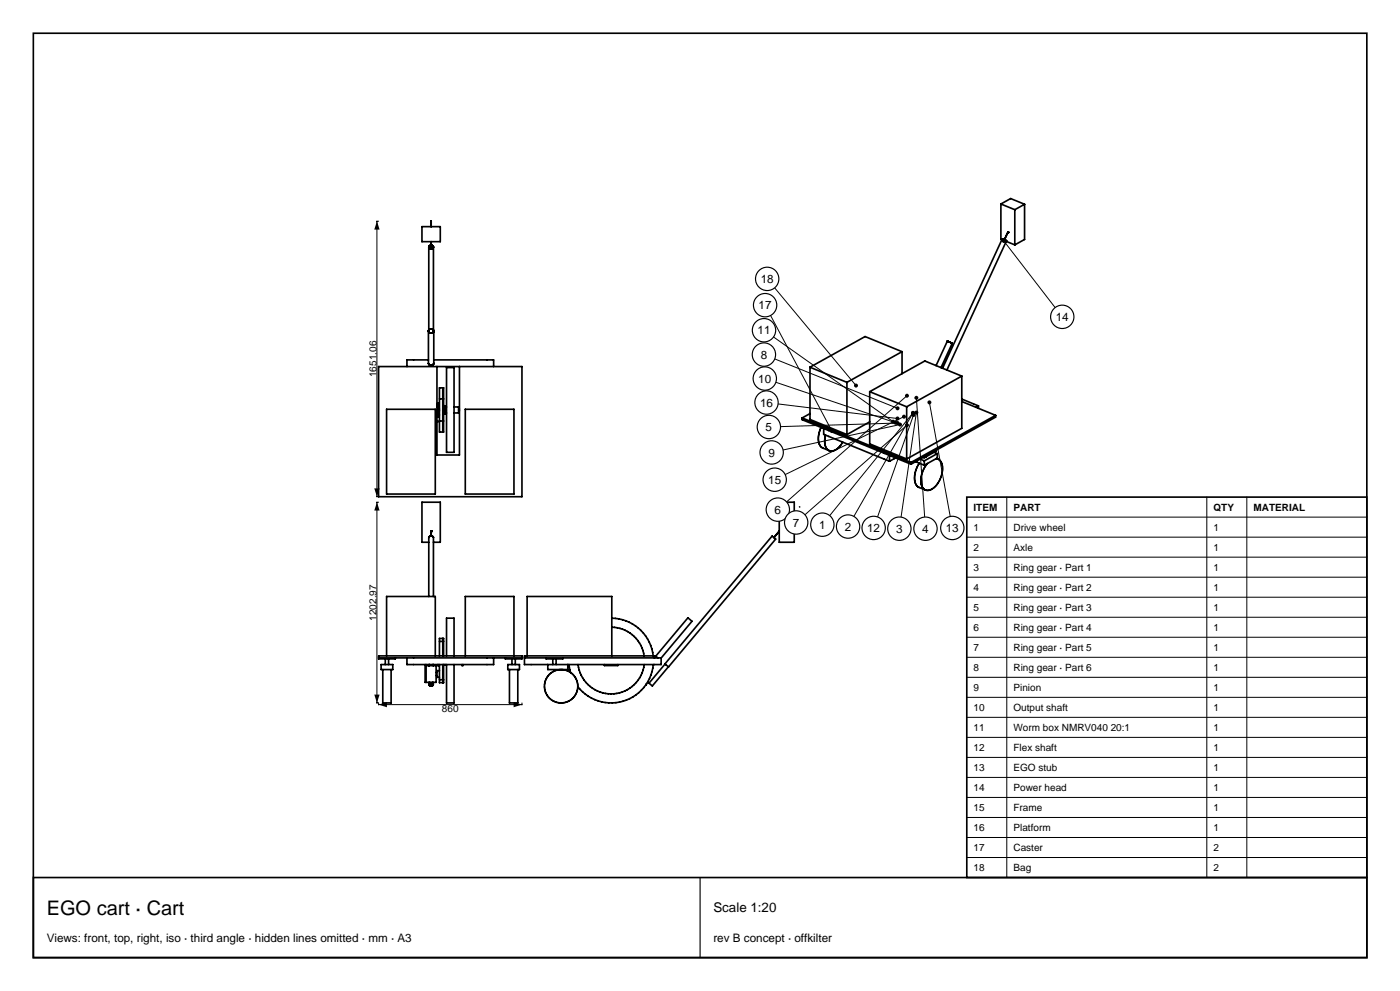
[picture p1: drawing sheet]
<svg xmlns="http://www.w3.org/2000/svg" width="420mm" height="297mm" viewBox="0 0 420 297" stroke-linecap="round" stroke-linejoin="round" font-family="sans-serif">
<g fill="none" stroke="#000" stroke-width=".5">
<path d="M10 10h400.1v277h-400.1zM126.6 67.9h5.5v4.5h-5.5zM128.6 74v24.9M128.6 74v.1M128.6 74h.1M128.6 74.1h.1M128.6 74.1l.1 .1M128.7 74.2v.1M128.7 73.8l-.1 .2M128.7 74.3l.3 .2M128.7 73.8h.1M128.8 73.7l-.1 .1"/>
<path d="M128.8 73.7h.1M128.9 73.6l-.1 .1M129 73.6h-.1M129 73.6h.1M129 74.5h.1M129.1 74.5l.2 .1M129.2 73.5l-.2 .1M129.2 73.5h.1M129.3 74.6h.1M129.3 72.4v1.6M129.3 73.5h-.1M129.3 66.3v1.6"/>
<path d="M129.3 74h.1M129.3 74.1h.1M129.3 66.3h.1M129.4 66.3h.1M129.4 66.3v1.6M129.4 74h.1M129.4 66.3h-.1M129.4 72.4v1.6M129.4 73.5h.1M129.5 73.5l.1 .1M129.6 74.5l-.3 .1M129.6 74.5h.1"/>
<path d="M129.6 73.6h.1M129.7 73.6h.1M129.7 74.5h-.1M129.8 74.4l-.1 .1M129.8 73.6v.1M129.8 73.7h.1M129.9 73.7h.1M129.9 74.3l-.1 .1M129.9 73.7v.1M129.9 74.3h.1M129.9 73.8h.1M130 74.3h-.1"/>
<path d="M130 73.8v.2M130 74.2v.1M130 74.1v.1M130 74.1h.1M130 74h.1M130 74v24.9M130 74v.1M300.3 61.1v10.6l.3 .1M300.3 61.1l2.9-1.6 4.2 1.7M300.3 61.1l4.1 1.7M300.7 71.6l-17.9 38.8M300.7 71.6h.1"/>
<path d="M300.8 71.6h.1M300.8 71.6l.1 .1M300.9 71.7h.1M301 71.7l.4 .2M301.4 71.9l.4 .2M301.6 72h.1M301.8 72.1h.1M301.9 72.3l2.5 1.1M301.9 72.1h.1M301.9 72.1v.1M301.9 72.2l-17.8 38.7M301.9 72.2h.1"/>
<path d="M302.3 69.6h.1M302.3 69.6l-1 2.2M302.3 69.7h.1M302.4 69.6h.1M302.4 69.7h.1M302.4 69.6l-1.1 2.3M304.4 62.8v10.6M307.4 61.2v10.6l-3 1.6M307.4 61.2l-3 1.6M128.5 99.2l.1 9.8M128.5 99.2v.1M128.5 99.3h.1"/>
<path d="M128.5 99.1v.1M128.5 99.3l.2 .3M128.6 99.1h-.1M128.6 99v.1M128.6 98.9v.1M128.7 98.9h-.1M128.7 99.6h.1M128.7 98.8v.1M128.7 99.6l.6 .2M129.3 98.6l-.6 .2M129.3 99.8h.1M129.3 98.6l.6 .2"/>
<path d="M129.3 98.6h.1M129.9 98.8l.1 .1M129.9 99.6l-.6 .2M130 98.9h.1M130 99.6h-.1M130 98.9l.1 .1M130.1 99v.1M130.1 99.5l-.1 .1M130.1 99.4v.1M130.1 99.1h.1M130.1 99.1v.1M130.1 99.3v.1"/>
<path d="M130.1 99.3h.1M130.1 99.2v9.9M130.1 99.2v.1M113.6 109.9h43v39h-43zM128.5 107.9h-6.4v2M128.6 109v.1M128.6 109.1h.1M128.6 109.1v.1M128.6 109.2l.4 .2M129 109.4h.1M129 109.4h.6M129.6 109.4h.1"/>
<path d="M129.8 109.4h-.2M129.9 109.3l-.1 .1M130 109.2l-.1 .1M130.1 109.1l-.1 .1M130.1 107.9h18v2M131.1 109.9v26.5h6.7v-26.5M131.8 116.2h1.3v13.3h-1.3zM131.8 119.5h1.3M132.8 116.2v13.3M134 110.2h2.2v25.4h-2.2zM243 110.1v15.6l11.1 4.5M243 110.1l11.1 4.5"/>
<path d="M254.1 114.6v15.6M260.9 117.4v15.6l11.1 4.6M260.9 117.4l11.1 4.5M270.6 105.4v6.6M270.6 105.4l-11.1-4.5-16.5 9.2M270.6 105.4l-16.5 9.2M284.2 102.3l-3.4 7.3M284.2 102.3h.1M284.3 102.3h.1M284.3 102.3l.2 .1M284.5 102.4h.1M284.6 102.4l.6 .3"/>
<path d="M284.8 102.5h.1M285.2 102.7h.1M285.2 102.7l.3 .1M285.4 102.8h.1M285.5 102.8h.1M285.5 102.8l.1 .1M285.6 102.9h.1M285.6 102.9l-3.3 7.3M288.5 119.6l5 2M288.5 112.7l-11.1-4.5-16.5 9.2M288.5 112.7v15.7l-16.5 9.2M288.5 112.7l-16.5 9.2"/>
<path d="M116 122.7h14.6v25.4h-14.6zM131.1 121.9h.2v-1h.3v4h-.3v-1h-.2M131.1 124.3h.2M131.1 126.3h.7M131.6 122.6h.2M131.6 123.1h.2M131.6 124.3h.2M131.8 126.2h1.3M133.1 121.6h.5v2.5h-.5M133.6 122h.4M133.6 123.8h.4M136.2 122h1.4v1.8h-1.4"/>
<path d="M137.6 122.6h.2M137.6 123.1h.2M139.6 122.7h14.6v25.4h-14.6zM240.7 125.3v.5l32.6 13.3M240.7 125.3l32.6 13.3M243 124l-2.3 1.3M246.3 128.1a5.2 5.2 0 0 0 .2 6l2.4 1a3.9 3.9 0 0 0 3.9-2.6M247.1 128.4v1.8l19.7 8M247.7 130.4l-.3 1.6a3.1 3.1 0 0 0 1.3 3M260.9 126.4l-6.8 3.8M266.8 136.5v1.7M268.7 137.2l-1.9 1"/>
<path d="M272 121.9v15.7M273.3 138.6v.5M274.7 138.4l2.6 1M275.8 138.8a6.2 6.2 0 0 0-.7 6.9l2.5 1.2M276 137.6l1.3 .5M277 137.1h.1M277.1 137.1h.1M277.2 137.1h.1M277.3 136.9l.2 .1M277.3 138.1v1.3M277.3 137.1h-.1M277.4 137.1h-.1"/>
<path d="M277.5 137.1h-.1M277.5 136.8v.2M277.5 137v.1M277.6 137h-.1M277.6 137h.1M277.7 137h-.1M277.7 137h.1M277.7 136.9v.1M280.2 135.5l1 .4M280.8 135v.2l-3.3 1.8M280.8 137.5a2.57 2.57 0 0 1 2 3.2 6.8 6.8 0 0 1-4.3 6.3 2.27 2.27 0 0 1-2.2-2.7l.4-2.8 1.5-2.6M280.9 137.4l.5 .2"/>
<path d="M281.2 135.9v1.4l-3.9 2.1M281.2 135.9l-3.9 2.2M288.5 120.3l10.2 4.2M293.5 121.6v.8M293.5 121.6l-.7 .5M298.7 124.5v.5l-25.4 14.1M298.7 124.5l-25.4 14.1M129.3 159.2h.1M129.3 159.2v1.5M129.4 159.2v1.5M129.4 159.2h.1M233.8 150.5h4.5v12h-4.5z"/>
<path d="M233.8 159.2l-1.7 1.9M233.8 159.2l-1.6 1.9M239.9 151.9h.1M128.6 161.1v17.7M128.6 162.5h-2v-12h5.5v12h-2.1M128.6 161.1h.1M128.6 161v.1M128.7 161h-.1M128.7 161h.1M128.7 160.9v.1M128.8 160.8l-.1 .1M128.9 160.8h-.1"/>
<path d="M129 160.7l-.1 .1M129 160.7h.1M129.3 160.7h-.3M129.3 160.7h.1M129.4 160.7h.2M129.6 160.7h.1M129.6 160.7l.4 .2M130 160.9v.1M130 161v.1M130 161.1h.1M130 161.1v17.7M113.6 197.2h43"/>
<path d="M114.3 199.2h3.5v1.5h-3.5zM115.6 197.5v1.7M116 196.6v-17.8h14.6v17.8M116.6 197.5v1.7M118.6 197.2v.3h-5v-.9h43v.9h-5v-.3M122.1 197.2v2h26v-2M127.5 199.2v5.3h3.3v-5h-3M127.8 199.2v5.3M128.6 199.2v.2M128.6 199.4v.1M128.6 199.4h.1M128.6 199.5h.1"/>
<path d="M128.6 199.3v.1M128.7 199.3h-.1M128.7 199.4v.1M128.7 199.2v.1M128.7 199.3v.1M128.7 199.3h.1M128.7 199.2h.1M128.8 199.2h-.1M128.8 199.2l-.1 .1M128.8 199.2h.1M129.9 199.2h.1M129.9 199.2l.1 .1"/>
<path d="M130 199.3h.1M130 199.2v.1M130 199.4h.1M130 199.4v.1M130 199.3v.1M130 199.5h.1M130 199.2v.2M131.3 199.2v.3h.3v-.3M131.8 192.2h1.3M131.8 196.6v-5.3h1.3v5.3M131.8 199.2v5.4h1.3v-5.4M132.8 191.3v5.3"/>
<path d="M132.8 199.2v5.4M133.6 199.2h.1M134 199.2v11.5h2.2v-11.5M134 196.6v-11.3h2.2v11.3M138.6 199.2v.3h.3v-.3M139.6 196.6v-17.8h14.6v17.8M152.3 199.2h3.5v1.5h-3.5zM153.6 197.5v1.7M154.6 197.5v1.7M157.3 197.2h41v2h-41v-2.6h39v.6M158.1 196.6v-17.8h25.4v17.8M163.8 197.2v.3h5v-.3"/>
<path d="M164.3 199.2v1.5h6v-1.5M165.8 197.5v1.7M166.8 197.5v1.7M170.7 199.2l.5 2.3M173.4 199.2a10 10 0 0 0 9.9 8.8 10 10 0 0 0 10-8.8M181.3 199.2v.3h4v-.3M183.5 185.3a12.7 12.7 0 0 1 12.5 11.3M183.5 188a10 10 0 0 1 9.7 8.6M196 199.2a12.7 12.7 0 0 1-9.1 11 12.7 12.7 0 0 1-13.6-4.4M197.3 197.2l-.6-.5 9.7-11.5 1.2 1-9.3 11M199.5 199l1.1 .9 32.1-38.3-1.1-.9-36.9 44 1 .9 4.8-5.8M199.7 199.1v.1"/>
<path d="M114.8 200.7v10h2.5v-10M128.7 204.5v.7M128.7 205.2h.1M128.7 205.1h.1M128.7 205.2v.1M128.7 205.3h.1M128.7 205v.1M128.7 205.3l.1 .1M128.8 205h-.1M128.8 204.9v.1M128.8 204.9h.1M128.8 205.4h.1"/>
<path d="M128.9 204.9h-.1M128.9 205.4v.1M128.9 204.9h.1M128.9 205.5h.1M128.9 204.5v.3M128.9 204.8h.1M128.9 204.8v.1M129 204.9h.1M129 204.9v.1M129 205.5h.1M129 205l.1 .1M129 205.5l.2 .1"/>
<path d="M129.1 205.1h.1M129.2 205.1h.1M129.2 205.6h.1M129.2 205.1l.1 .1M129.2 205.6h.2M129.3 205.2h.1M129.4 205.2h-.1M129.4 205.2h.1M129.4 205.1v.1M129.5 205.1h-.1M129.5 205.6h-.1M129.5 205.1h.1"/>
<path d="M129.6 205.1h.1M129.7 205l-.1 .1M129.7 205h.1M129.7 204.8v.1M129.7 205.5l-.2 .1M129.7 204.8h.1M129.7 204.5v.3M129.8 205.5h-.1M129.8 204.9h.1M129.8 205.4v.1M129.8 205.4h.1M129.9 205.4h-.1"/>
<path d="M129.9 205h.1M129.9 205.3v.1M130 205.3h-.1M130 205v.1M130 205.3h.1M130 205.1h.1M130 205.2v.1M130 205.2h.1M130 204.5v.7M130.8 202.4h.3M130.8 201.5h.3M131.8 203.7h1.3"/>
<path d="M131.8 201h-.7v2h.7M152.8 200.7v10h2.5v-10M194 204.9l-.2 .2"/>
<circle cx="168.3" cy="205.7" r="5"/>
</g>
<path d="M113 66.3h.6M113.1 66.3v82.6M301.2 72.2l15.3 20M113 150.5h.6M113 148.9h.6M113.1 150.5v60.2M113 210.7h.6v.6M113.6 211.2h43M156.6 210.7v.6" fill="none" stroke="#000" stroke-width=".3"/>
<g fill="#000">
<path d="M113.1 66.3l.8 2.5h-1.6zM113.1 150.5l.8 2.5h-1.6zM112.3 146.4h1.6l-.8 2.5zM112.3 208.2h1.6l-.8 2.5zM113.6 211.2l2.5-.8v1.6zM154.1 210.4l2.5 .8-2.5 .8z"/>
<circle cx="301.2" cy="72.2" r=".6"/>
</g>
<circle cx="318.7" cy="95" r="3.5" fill="#fff" stroke="#000" stroke-width=".35"/>
<path d="M232.4 86.3l24.4 29.3" fill="none" stroke="#000" stroke-width=".3"/>
<circle cx="256.8" cy="115.6" r=".6" fill="#000"/>
<circle cx="230.2" cy="83.6" r="3.5" fill="#fff" stroke="#000" stroke-width=".35"/>
<path d="M231.2 94.5l18.4 34.7" fill="none" stroke="#000" stroke-width=".3"/>
<circle cx="249.6" cy="129.2" r=".6" fill="#000"/>
<circle cx="229.5" cy="91.5" r="3.5" fill="#fff" stroke="#000" stroke-width=".35"/>
<path d="M232.1 101l35.8 25.4" fill="none" stroke="#000" stroke-width=".3"/>
<circle cx="267.9" cy="126.4" r=".6" fill="#000"/>
<circle cx="229.2" cy="99" r="3.5" fill="#fff" stroke="#000" stroke-width=".35"/>
<path d="M232.4 107.6l36.9 14.8" fill="none" stroke="#000" stroke-width=".3"/>
<circle cx="269.3" cy="122.4" r=".6" fill="#000"/>
<circle cx="229.2" cy="106.3" r="3.5" fill="#fff" stroke="#000" stroke-width=".35"/>
<path d="M232.8 114.6l35.9 12.1" fill="none" stroke="#000" stroke-width=".3"/>
<circle cx="268.7" cy="126.7" r=".6" fill="#000"/>
<circle cx="229.4" cy="113.4" r="3.5" fill="#fff" stroke="#000" stroke-width=".35"/>
<path d="M233.4 121.1l35.8 4.3" fill="none" stroke="#000" stroke-width=".3"/>
<circle cx="269.2" cy="125.4" r=".6" fill="#000"/>
<circle cx="230" cy="120.6" r="3.5" fill="#fff" stroke="#000" stroke-width=".35"/>
<path d="M269.3 126.8l-35.1 1.1" fill="none" stroke="#000" stroke-width=".3"/>
<circle cx="269.3" cy="126.8" r=".6" fill="#000"/>
<circle cx="230.7" cy="128" r="3.5" fill="#fff" stroke="#000" stroke-width=".35"/>
<path d="M270 127.2l-35.1 7.7" fill="none" stroke="#000" stroke-width=".3"/>
<circle cx="270" cy="127.2" r=".6" fill="#000"/>
<circle cx="231.5" cy="135.6" r="3.5" fill="#fff" stroke="#000" stroke-width=".35"/>
<path d="M271.2 124.9l-35.6 17.3" fill="none" stroke="#000" stroke-width=".3"/>
<circle cx="271.2" cy="124.9" r=".6" fill="#000"/>
<circle cx="232.4" cy="143.8" r="3.5" fill="#fff" stroke="#000" stroke-width=".35"/>
<path d="M272.1 118.6l-36.1 31.8" fill="none" stroke="#000" stroke-width=".3"/>
<circle cx="272.1" cy="118.6" r=".6" fill="#000"/>
<circle cx="233.3" cy="152.7" r="3.5" fill="#fff" stroke="#000" stroke-width=".35"/>
<path d="M272.1 127.4l-30.6 26.9" fill="none" stroke="#000" stroke-width=".3"/>
<circle cx="272.1" cy="127.4" r=".6" fill="#000"/>
<circle cx="238.9" cy="156.6" r="3.5" fill="#fff" stroke="#000" stroke-width=".35"/>
<path d="M273.9 123.7l-25 30.8" fill="none" stroke="#000" stroke-width=".3"/>
<circle cx="273.9" cy="123.7" r=".6" fill="#000"/>
<circle cx="246.7" cy="157.2" r="3.5" fill="#fff" stroke="#000" stroke-width=".35"/>
<path d="M273.9 123.7l-17.7 31.1" fill="none" stroke="#000" stroke-width=".3"/>
<circle cx="273.9" cy="123.7" r=".6" fill="#000"/>
<circle cx="254.4" cy="157.8" r="3.5" fill="#fff" stroke="#000" stroke-width=".35"/>
<path d="M274.1 124.4l-10.8 30.5" fill="none" stroke="#000" stroke-width=".3"/>
<circle cx="274.1" cy="124.4" r=".6" fill="#000"/>
<circle cx="262.1" cy="158.2" r="3.5" fill="#fff" stroke="#000" stroke-width=".35"/>
<path d="M274.9 123.6l-4.6 31.4" fill="none" stroke="#000" stroke-width=".3"/>
<circle cx="274.9" cy="123.6" r=".6" fill="#000"/>
<circle cx="269.8" cy="158.4" r="3.5" fill="#fff" stroke="#000" stroke-width=".35"/>
<path d="M274.9 119.2l2.5 35.8" fill="none" stroke="#000" stroke-width=".3"/>
<circle cx="274.9" cy="119.2" r=".6" fill="#000"/>
<circle cx="277.6" cy="158.5" r="3.5" fill="#fff" stroke="#000" stroke-width=".35"/>
<path d="M278.8 120.6l6.3 34.2" fill="none" stroke="#000" stroke-width=".3"/>
<circle cx="278.8" cy="120.6" r=".6" fill="#000"/>
<circle cx="285.7" cy="158.2" r="3.5" fill="#fff" stroke="#000" stroke-width=".35"/>
<path d="M290 149h120.1v114h-120.1z" fill="#fff" stroke="#000" stroke-width=".5"/>
<g fill="none" stroke="#000" stroke-width=".3">
<path d="M290 155h120.1M302 149v114M362 149v114M374 149v114M290 161h120.1M290 167h120.1M290 173h120.1M290 179h120.1M290 185h120.1M290 191h120.1M290 197h120.1M290 203h120.1"/>
<path d="M290 209h120.1M290 215h120.1M290 221h120.1M290 227h120.1M290 233h120.1M290 239h120.1M290 245h120.1M290 251h120.1M290 257h120.1"/>
</g>
<path d="M10 263h400.1v24h-400.1z" fill="none" stroke="#000" stroke-width=".5"/>
<path d="M210 263v24" fill="none" stroke="#000" stroke-width=".35"/>
<text font-size="6" x="14" y="274.2">EGO cart · Cart</text>
<text font-size="4" x="214" y="273.4">Scale 1:20</text>
<g font-size="3.5">
<text x="228.2" y="84.8">18</text>
<text x="227.6" y="92.7">17</text>
<text x="227.3" y="100.2">11</text>
<text x="316.7" y="96.2">14</text>
<text x="228.2" y="107.5">8</text>
<text x="227.5" y="114.7">10</text>
<text x="228" y="121.9">16</text>
<text x="229.7" y="129.2">5</text>
<text x="230.5" y="136.9">9</text>
<text x="230.5" y="145">15</text>
<text x="232.4" y="154">6</text>
<text x="237.9" y="157.8">7</text>
<text x="245.7" y="158.5">1</text>
<text x="253.5" y="159.1">2</text>
<text x="260.2" y="159.5">12</text>
<text x="268.8" y="159.7">3</text>
<text x="276.7" y="159.7">4</text>
<text x="283.8" y="159.5">13</text>
<text x="14" y="282.3">Views: front, top, right, iso · third angle · hidden lines omitted · mm · A3</text>
<text x="214" y="282.3">rev B concept · offkilter</text>
</g>
<g font-size="3">
<text x="113" y="113" transform="rotate(-90 113 113)">1651.06</text>
<text x="292" y="153.1">ITEM</text>
<text x="304" y="153.1">PART</text>
<text x="364" y="153.1">QTY</text>
<text x="376" y="153.1">MATERIAL</text>
<text x="292" y="159.1">1</text>
<text x="304" y="159.1">Drive wheel</text>
<text x="364" y="159.1">1</text>
<text x="292" y="165.1">2</text>
<text x="304" y="165.1">Axle</text>
<text x="364" y="165.1">1</text>
<text x="292" y="171.1">3</text>
<text x="304" y="171.1">Ring gear · Part 1</text>
<text x="364" y="171.1">1</text>
<text x="292" y="177.1">4</text>
<text x="304" y="177.1">Ring gear · Part 2</text>
<text x="364" y="177.1">1</text>
<text x="292" y="183.1">5</text>
<text x="304" y="183.1">Ring gear · Part 3</text>
<text x="364" y="183.1">1</text>
<text x="113" y="186" transform="rotate(-90 113 186)">1202.97</text>
<text x="292" y="189.1">6</text>
<text x="304" y="189.1">Ring gear · Part 4</text>
<text x="364" y="189.1">1</text>
<text x="292" y="195.1">7</text>
<text x="304" y="195.1">Ring gear · Part 5</text>
<text x="364" y="195.1">1</text>
<text x="292" y="201.1">8</text>
<text x="304" y="201.1">Ring gear · Part 6</text>
<text x="364" y="201.1">1</text>
<text x="292" y="207.1">9</text>
<text x="304" y="207.1">Pinion</text>
<text x="364" y="207.1">1</text>
<text x="132.6" y="213.5">860</text>
<text x="292" y="213.1">10</text>
<text x="304" y="213.1">Output shaft</text>
<text x="364" y="213.1">1</text>
<text x="292" y="219.1">11</text>
<text x="304" y="219.1">Worm box NMRV040 20:1</text>
<text x="364" y="219.1">1</text>
<text x="292" y="225.1">12</text>
<text x="304" y="225.1">Flex shaft</text>
<text x="364" y="225.1">1</text>
<text x="292" y="231.1">13</text>
<text x="304" y="231.1">EGO stub</text>
<text x="364" y="231.1">1</text>
<text x="292" y="237.1">14</text>
<text x="304" y="237.1">Power head</text>
<text x="364" y="237.1">1</text>
<text x="292" y="243.1">15</text>
<text x="304" y="243.1">Frame</text>
<text x="364" y="243.1">1</text>
<text x="292" y="249.1">16</text>
<text x="304" y="249.1">Platform</text>
<text x="364" y="249.1">1</text>
<text x="292" y="255.1">17</text>
<text x="304" y="255.1">Caster</text>
<text x="364" y="255.1">2</text>
<text x="292" y="261.1">18</text>
<text x="304" y="261.1">Bag</text>
<text x="364" y="261.1">2</text>
</g>
</svg>
